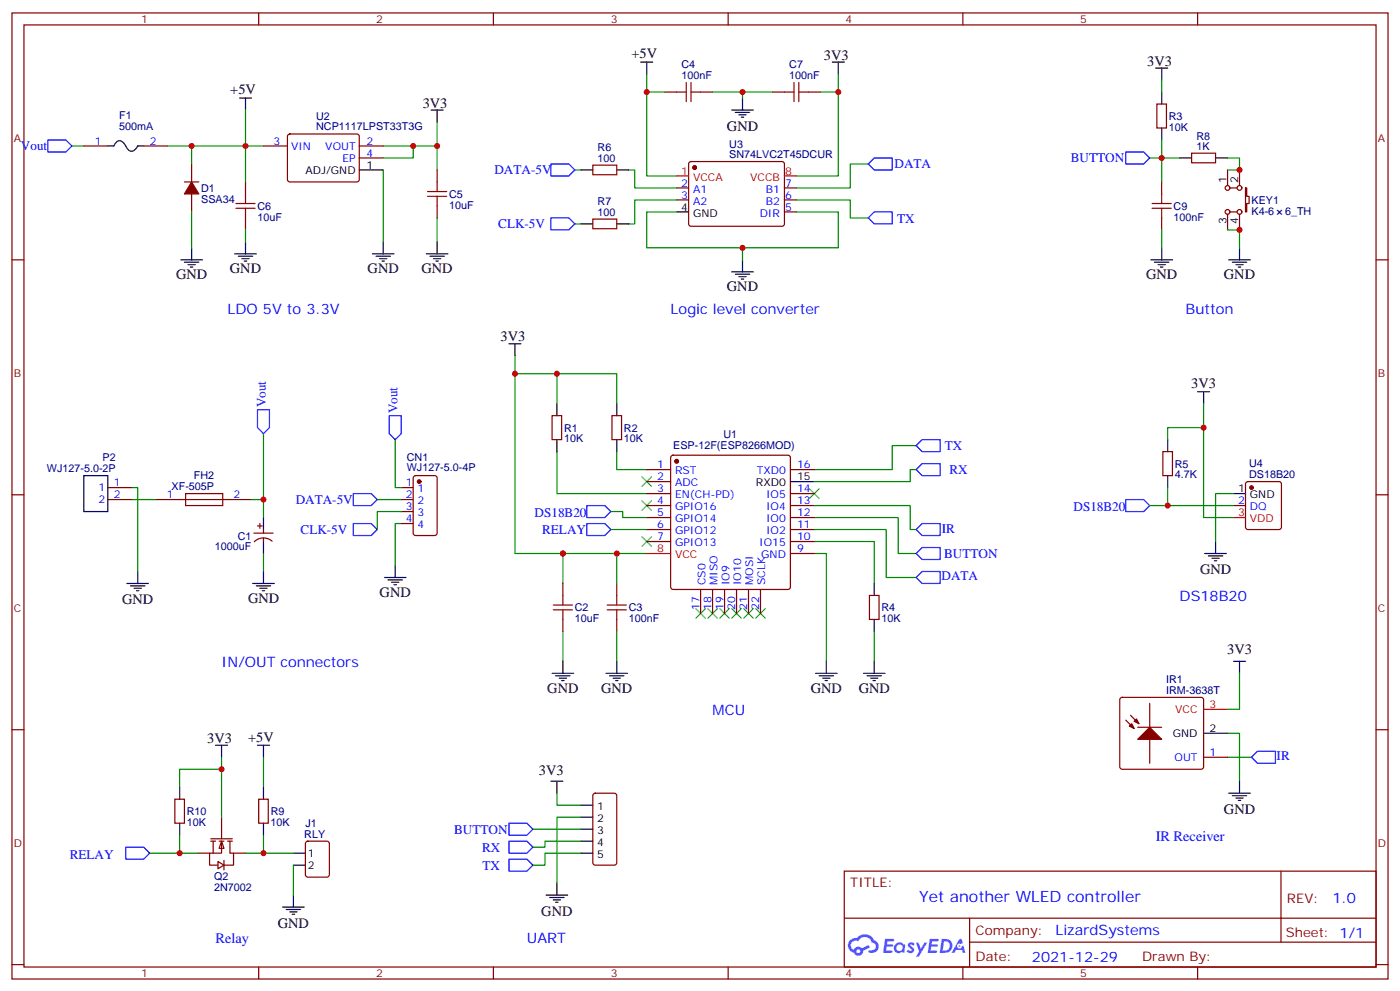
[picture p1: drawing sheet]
<svg xmlns="http://www.w3.org/2000/svg" width="412mm" height="292mm" viewBox="0 0 412 292" stroke-linecap="round" stroke-linejoin="round" font-family="sans-serif">
<g fill="none" stroke="#870000" stroke-width=".35">
<path d="M3.5 3.8h405.4v284.3h-405.4zM7.1 7.3h398.2v277.3h-398.2zM76.2 3.8v3.5M145.3 3.8v3.5M214.5 3.8v3.5M283.6 3.8v3.5M352.8 3.8v3.5M3.5 76.5h3.6M405.3 76.5h3.6M3.5 145.6h3.6M405.3 145.6h3.6M3.5 214.8h3.6"/>
<path d="M405.3 214.8h3.6M248.7 256.4h156.6v28.2h-156.6zM377.3 256.4v20.9M248.7 270.2h156.5M285.6 277.3h119.6M285.6 270.2v14.2M3.5 283.9h3.6M76.2 284.6v3.5M145.3 284.6v3.5M214.5 284.6v3.5M283.6 284.6v3.5M352.8 284.6v3.5"/>
<path d="M405.3 283.9h3.6"/>
</g>
<g fill="#5487ff">
<path d="M267.7 277.6a1.22 1.22 0 0 1 1.7 .2l-.4 .6a.47 .47 0 0 0-.3-.4 .47 .47 0 0 0-.5 .2l.1 .2a1.14 1.14 0 0 1 .8 1.8 1.14 1.14 0 0 1-1.9 0l-.2-.2 .5-.6 .7 .5a.29 .29 0 0 0 .3-.3 .29 .29 0 0 0-.2-.3 1.04 1.04 0 0 1-.6-1.7z"/>
<path d="M260.7 276.3h2.4l.3 .2-.2 .5-1.8 .1-.1 .8h1.5l.3 .4-.3 .4h-1.6l-.2 1.1h1.7l.2 .3-.2 .3-2.6 .1z"/>
<path d="M273.8 276.3h2.4l.3 .2-.1 .5-1.8 .1-.2 .8h1.6l.3 .4-.4 .4h-1.6l-.1 1.1h1.7l.2 .3-.2 .3-2.6 .1z"/>
<path d="M282.6 276.3h.7l.3 1.3-.6 .3a.69 .69 0 0 0-1 .3 .69 .69 0 0 0 .4 .9 .69 .69 0 0 0 .9-.6l.5-.2 .6 2.2h-.8l-.2-.9h-1.8l-.5 .9h-.8z"/>
<path d="M269.8 277.4h.8l.6 1.8 1.1-1.8h.9l-2.6 4.2h-.8l.9-1.5z"/>
<path d="M277.4 276.3l-.6 4.2h1.3a2.11 2.11 0 0 0 2.5-2.1 2.11 2.11 0 0 0-2.5-2.1zM278.1 277.1a1.39 1.39 0 0 1 1.7 1.4 1.39 1.39 0 0 1-1.8 1.3h-.3z"/>
<path d="M263.7 277.9a1.54 1.54 0 0 0-.1 2.2 1.54 1.54 0 0 0 2.2 .1l.6 .3 .3-2.3-.2-.3h-.4a1.49 1.49 0 0 0-2.4 0zM264 278.9a.94 .94 0 0 1 1.8 0 .94 .94 0 0 1-1.8 0z"/>
<path d="M250.4 276.7a2.18 2.18 0 0 0 1.1 3.7 1.44 1.44 0 0 0 1.6 .9 1.44 1.44 0 0 0 1.2-1.4l2-1.1-.5-.7-1.9 1a1.47 1.47 0 0 0-2.4 .4 1.39 1.39 0 0 1-.7-1.9 1.39 1.39 0 0 1 2-.5 2.12 2.12 0 0 1 2.2-1.3 2.12 2.12 0 0 1 1.9 1.7 1.14 1.14 0 0 1 1.1 1.4 1.14 1.14 0 0 1-1.7 .7 .43 .43 0 0 0-.5 .4 .43 .43 0 0 0 .4 .5 1.98 1.98 0 0 0 2.5-1.2 1.98 1.98 0 0 0-1.2-2.6 3.1 3.1 0 0 0-5.3-.6l-.9 .1zM252.3 280a.55 .55 0 0 1 1.1 0 .55 .55 0 0 1-1.1 0z"/>
<circle cx="282.6" cy="278.4" r=".26"/>
</g>
<g fill="none" stroke="#870000" stroke-width=".35">
<path d="M195.8 27.1h3.5M206.4 27.1h3.5M227.5 27.1h3.6M238.1 27.1h3.6M128.8 50v3.6M174.6 48.6h7.1v2.8h-7.1zM199.3 55.3h3.5M199.3 58.8h3.5M203.1 47.8l.5-.2h27l.5 .7-.1 17.9-.6 .4-27.1-.1-.5-.6v-17.6zM231.1 55.3h3.5M231.1 58.8h3.5M128.8 60.6v3.5"/>
<path d="M174.6 64.5h7.1v2.8h-7.1zM231.1 62.4h3.5M162.6 122.3h2.9v7.1h-2.9zM180.3 122.3h2.8v7.1h-2.8zM190.5 138.2h7.1M197.8 134.2l.5-.2h33.8l.5 .2 .2 .5v38.1l-.2 .5-.5 .2h-33.8l-.5-.2-.2-.5v-38.1zM232.8 138.2h7.1M342.5 132.9h2.9v7.1h-2.9zM31.7 147h7.1M31.7 143.5h7.1M45.9 147h28.2M54.7 145.3h10.9v3.5h-10.9z"/>
<path d="M74.8 156.9h5.6M75.8 154.8h1.5M76.6 154.1v1.4M77.6 155.9v1M77.6 158.3v1.1M80.1 159.3a3.8 3.8 0 0 0-5.2 .2M118.2 147h3.5M118.2 143.5h3.5M118.2 150.6h3.5M118.2 154.1h3.5M121.9 140.2l.5-.2h5.7l.6 .4 .1 16.5-.5 .7h-5.9l-.6-.4-.1-16.5zM190.5 141.7h7.1"/>
<path d="M190.5 145.3h7.1M190.5 148.8h7.1M190.5 152.3h7.1M190.5 155.9h7.1M190.5 159.4h7.1M232.8 145.3h7.1M232.8 148.8h7.1M232.8 152.3h7.1M232.8 155.9h7.1M232.8 159.4h7.1M363.4 148.8h3.5M367.1 142l.5-.3h9.2l.5 .3 .2 .5v12.7l-.3 .5-.4 .2h-9.2l-.5-.3-.2-.4v-12.7z"/>
<path d="M165.8 171.7v3.6M181.7 171.7v3.6M206.4 173.5v7.1M209.9 173.5v7.1M213.4 173.5v7.1M217 173.5v7.1M220.5 173.5v7.1M224 173.5v7.1M232.8 162.9h7.1M256.1 175.3h2.8v7h-2.8zM165.8 182.3v3.5M181.7 182.3v3.5"/>
<path d="M330.1 205.5l.5-.3h23.2l.5 .3 .2 .5v19.7l-.2 .5-.5 .2h-23.2l-.5-.2-.3-.5v-19.7zM331.6 211.9l2.5 2.5M333 210.5l2.5 2.5M335.1 214.1h7.1M338.7 207v7.1M338.7 217.6v7M354.5 222.9h7.1M90.2 247.8l.5-.2h5.6l.7 .4v9.5l-.4 .6-5.9 .1-.7-.5v-9.4z"/>
</g>
<g fill="none" stroke="#000" stroke-width=".35">
<path d="M245.2 18.3h3.5M246.9 18.3v3.5M127 32.4h3.5M128.8 32.4v3.5M215.5 32.4h6.4M216.6 33.1h4.2M217.7 33.8h2.1M218.4 34.5h.7M218.7 28.9v3.5M171.1 50h3.5M181.7 50h3.5M69.1 74.7h6.4"/>
<path d="M70.2 75.4h4.2M71.3 76.1h2.1M72 76.8h.7M72.3 71.2v3.5M109.7 74.7h6.4M110.8 75.4h4.2M111.8 76.1h2.1M112.5 76.8h.7M112.9 71.2v3.5M125.6 74.7h6.3M126.6 75.4h4.3M127.7 76.1h2.1"/>
<path d="M128.4 76.8h.7M128.8 71.2v3.5M171.1 65.9h3.5M181.7 65.9h3.5M199.3 62.4h3.5M218.7 76.5v3.5M361.9 76.5h6.4M363 77.2h4.2M364.1 77.9h2.1M364.8 78.6h.7M365.1 73v3.5M215.5 80h6.4"/>
<path d="M216.6 80.7h4.2M217.7 81.4h2.1M218.4 82.1h.7M149.9 101.2h3.6M151.7 101.2v3.5M164 118.8v3.5M181.7 118.8v3.5M352.8 115.3h3.5M354.5 115.3v3.5M24.7 140h7v10.6h-7zM164 129.4v3.5M181.7 129.4v3.5"/>
<path d="M344 129.4v3.5M344 140v3.5M77.6 152.3v3.6M77.6 159.4v3.5M232.8 141.7h7.1M358.1 159.4v3.5M363.4 145.3h3.5M37.4 171.7h6.3M38.5 172.4h4.2M39.5 173.1h2.1M40.2 173.8h.7M40.6 168.2v3.5"/>
<path d="M74.4 171.7h6.4M75.5 172.4h4.2M76.6 173.1h2.1M77.3 173.8h.7M77.6 168.2v3.5M113.2 170h6.4M114.3 170.7h4.2M115.4 171.4h2.1M116.1 172.1h.7M116.4 166.4v3.6M257.5 171.7v3.6M354.9 162.9h6.3"/>
<path d="M356 163.6h4.2M357 164.3h2.1M357.7 165h.7M162.6 198.2h6.4M163.7 198.9h4.2M164.7 199.6h2.2M165.8 194.7v3.5M178.5 198.2h6.4M179.6 198.9h4.2M180.6 199.6h2.1M181.7 194.7v3.5M240.2 198.2h6.4"/>
<path d="M241.3 198.9h4.2M242.4 199.6h2.1M243.4 194.7v3.5M254.4 198.2h6.3M255.4 198.9h4.2M256.5 199.6h2.1M257.5 182.3v3.5M257.5 194.7v3.5M363.4 194.7h3.5M365.1 194.7v3.5M165.5 200.3h.7M181.3 200.3h.7"/>
<path d="M243.1 200.3h.7M257.2 200.3h.7M354.5 215.8h7.1M162.3 229.9h3.5M164 229.9v3.6M361.9 233.5h6.4M363 234.2h4.2M364.1 234.9h2.1M364.8 235.6h.7M365.1 229.9v3.6M86.4 251.1h3.6M86.4 254.6h3.6"/>
<path d="M83.3 267h6.3M84.3 267.7h4.2M85.4 268.4h2.1M86.1 269.1h.7M86.4 263.5v3.5"/>
</g>
<g fill="none" stroke="#008700" stroke-width=".35">
<path d="M128.8 35.9v7.1h-15.9M190.5 21.8v30h8.8M190.5 27.1h5.3M209.9 27.1h8.8M227.5 27.1h-8.8v1.8M241.7 27.1h5.2M246.9 21.8v30h-12.3M72.3 43h5.3M128.8 43v7M169.3 50h1.8M185.2 50h1.8v5.3h12.3M199.3 58.8h-12.3v7.1h-1.8"/>
<path d="M234.6 58.8h15.9v5.3h5.3M255.8 48.3h-5.3v7h-15.9M128.8 64.1v7.1M169.3 65.9h1.8M199.3 62.4h-8.8v10.6h56.4v-10.6h-12.3M151.7 110h12.3v8.8M151.7 104.7v58.2h38.8M164 110h17.7v8.8M77.6 127.6v24.7M164 132.9v12.4h26.5M181.7 132.9v5.3h8.8M269.9 131.2h-7.1v7h-22.9"/>
<path d="M269.9 138.2h-1.8v3.5h-28.2M344 129.4v-3.5h10.5v26.4h8.9M38.8 143.5h1.8v24.7M38.8 147h7.1M111.1 147h7.1M118.2 154.1h-1.8v12.3M118.2 150.6h-7.1v5.3M179.9 150.6h3.5v1.7h7.1M179.9 155.9h10.6M239.9 159.4h17.6v12.3M239.9 152.3h24.7v10.6h5.3M239.9 155.9h21.2v14.1h8.8"/>
<path d="M239.9 148.8h28.2v7.1h1.8M338.7 148.8h24.7M363.4 145.3h-5.3v14.1M77.6 162.9v5.3M165.8 162.9v8.8M181.7 162.9v8.8M239.9 162.9h3.5v31.8M165.8 185.8v8.9M181.7 185.8v8.9M257.5 185.8v8.9M361.6 215.8h3.5v14.1M361.6 222.9h7.1"/>
<path d="M86.4 254.6v8.9"/>
</g>
<g fill="none" stroke="#00f" stroke-width=".35">
<path d="M162.3 48.3h5.3l1.7 1.7-1.7 1.8h-5.3zM255.8 48.3l1.7-1.8h5.3v3.5h-5.3zM331.6 44.7h5.3l1.8 1.8-1.8 1.8h-5.3zM162.3 64.1h5.3l1.7 1.8-1.7 1.8h-5.3zM269.9 138.2l1.7-1.7h5.3v3.5h-5.3zM271.6 129.4h5.3v3.5h-5.3l-1.7-1.7zM104.1 145.3h5.3l1.7 1.7-1.7 1.8h-5.3zM104.1 154.1h5.3l1.7 1.8-1.7 1.7h-5.3zM172.9 148.8h5.3l1.7 1.8-1.7 1.7h-5.3zM172.9 154.1h5.3l1.7 1.8-1.7 1.7h-5.3zM271.6 154.1h5.3v3.5h-5.3l-1.7-1.7zM331.6 147h5.3l1.8 1.8-1.8 1.8h-5.3z"/>
<path d="M271.6 168.2h5.3v3.5h-5.3l-1.7-1.7zM271.6 161.1h5.3v3.6h-5.3l-1.7-1.8zM368.7 222.9l1.7-1.8h5.3v3.5h-5.3zM37 249.3h5.3l1.8 1.8-1.8 1.8h-5.3zM149.9 252.9h5.3l1.8 1.7-1.8 1.8h-5.3zM149.9 247.6h5.3l1.8 1.7-1.8 1.8h-5.3z"/>
</g>
<g fill="none" stroke="#a10000" stroke-width=".35">
<path d="M199.3 27.1h2.8M202.1 24.3v5.6M203.6 24.3v5.6M203.6 27.1h2.8M231.1 27.1h2.8M233.9 24.3v5.6M235.3 27.1h2.8M235.3 24.3v5.6M125.9 57.8h5.7M125.9 56.4h5.7M128.8 53.6v2.8M128.8 57.8v2.8"/>
<path d="M163 179.5h5.6M163 178.1h5.6M165.8 175.3v2.8M165.8 179.5v2.8M178.9 179.5h5.6M178.9 178.1h5.6M181.7 175.3v2.8M181.7 179.5v2.8"/>
</g>
<g fill="none" stroke="#3c3" stroke-width=".35">
<path d="M189.1 158l2.8 2.8M189.1 147.4l2.8 2.8M189.1 140.3l2.8 2.9M191.9 158l-2.8 2.8M191.9 147.4l-2.8 2.8M191.9 140.3l-2.8 2.9M238.5 143.9l2.8 2.8M241.3 143.9l-2.8 2.8M205 179.1l2.8 2.9M207.8 179.1l-2.8 2.9M208.5 179.1l2.8 2.9M211.3 179.1l-2.8 2.9"/>
<path d="M212 179.1l2.8 2.9M214.8 179.1l-2.8 2.9M215.5 179.1l2.9 2.9M218.4 179.1l-2.9 2.9M219.1 179.1l2.8 2.9M221.9 179.1l-2.8 2.9M222.6 179.1l2.8 2.9M225.4 179.1l-2.8 2.9"/>
</g>
<g fill="#870000" stroke="#870000" stroke-width=".35">
<path d="M335.1 217.6l3.6-3.5 3.5 3.5z"/>
<path d="M332.7 213.7l.7-.7 .7 1.4z"/>
<path d="M334.1 212.3l.7-.7 .7 1.4z"/>
<circle cx="199.3" cy="135.7" r=".53"/>
<circle cx="368.7" cy="143.5" r=".53"/>
<circle cx="123.5" cy="141.7" r=".53"/>
<circle cx="204.6" cy="49.3" r=".53"/>
</g>
<path d="M199.3 51.8h3.5M231.1 51.8h3.5M363.4 152.3h3.5M190.5 162.9h7.1M354.5 208.8h7.1" fill="none" stroke="#f00" stroke-width=".35"/>
<g fill="#fff" stroke="#870000" stroke-width=".35">
<path d="M65.3 247.6l.7 2.1h-1.4z"/>
<path d="M64.2 253.6l1.8 1-1.8 1.1z"/>
</g>
<g fill="none" stroke="#870000" stroke-width=".35">
<path d="M84.9 39.6l.5-.2 20 .1 .4 .6v13l-.7 .5-20-.1-.4-.7v-12.7zM340.8 30.6h2.8v7.1h-2.8zM24.7 43h7M42.3 43h7.1M54.3 53.6h4.3M56.4 48.3v5.3M56.4 57.1v5.3M72.3 53.6v3.5M77.6 43h7.1M105.8 43h7.1M105.8 46.5h7.1M342.2 53.6v3.5"/>
<path d="M351 45.1h7.1v2.8h-7.1zM361.6 50v4.6M362.3 55.3h2.1M365.1 50v4.6M366.9 55.3h.3v2.5h.7v2.1h-.7v2.5h-.3zM72.3 64.1v3.6M342.2 64.1v3.6M361.6 63.1v4.6M362.3 62.4h2.1M365.1 63.1v4.6M51.5 235.2h2.8v7.1h-2.8zM76.2 235.2h2.8v7.1h-2.8z"/>
<path d="M174.9 233.7l.4-.2h5.7l.6 .4 .1 20-.5 .7h-5.9l-.6-.4-.1-20zM58.2 251.1h3.5M62.1 246.9h6.3M62.1 247.6h1.4M62.8 247.6v3.5M64.6 247.6h1.4M65.3 247.6v3.5h-3.6v3.5h2.5M65.3 240.5v6.4M66 253.2v2.8M67 247.6h1.4M67.7 247.6v3.5h1.1v3.5h-2.8M68.8 251.1h3.5"/>
<circle cx="361.6" cy="55.3" r=".71"/>
<circle cx="365.1" cy="55.3" r=".71"/>
<circle cx="361.6" cy="62.4" r=".71"/>
<circle cx="365.1" cy="62.4" r=".71"/>
</g>
<g fill="none" stroke="#008700" stroke-width=".35">
<path d="M72.3 32.4v21.2M342.2 23.6v3.5M21.2 43h3.5M49.4 43h7M72.3 43h-15.9v5.3M112.9 50v21.2M121.7 43v3.5h-8.8M338.7 46.5h8.8M342.2 41.2v12.4M361.6 46.5h3.5v3.5h-3.5M56.4 62.4v10.6M72.3 67.7v3.5"/>
<path d="M218.7 73v3.5M342.2 67.7v5.3M361.6 67.7h3.5v5.3M354.5 118.8v7.1M116.4 129.4v14.1h1.8M74.1 147h3.5M344 143.5v5.3M365.1 198.2v10.6h-3.5M65.3 226.4h-12.4v5.3M65.3 222.9v17.6M77.6 222.9v8.8M164 233.5v3.5h7.1"/>
<path d="M44.1 251.1h14.1M52.9 245.8v5.3M72.3 251.1h14.1M77.6 245.8v5.3M157 244.1h14.1M171.1 247.6h-10.6v1.7h-3.5M171.1 251.1h-10.6v3.5h-3.5M171.1 240.5h-7.1v19.4"/>
</g>
<g fill="none" stroke="#000" stroke-width=".35">
<path d="M188.7 18.3h3.6M190.5 18.3v3.5M70.6 28.9h3.5M72.3 28.9v3.5M340.4 20h3.6M342.2 20v3.6M342.2 27.1v3.5M342.2 37.7v3.5M31.7 43h1.8l.6-1a1.56 1.56 0 0 1 2.7 .6l.2 .3a2.13 2.13 0 0 0 2.2 1.5l1.4-1.4h1.7M105.8 50h7.1M347.5 46.5h3.5M358.1 46.5h3.5"/>
<path d="M53.3 76.5h6.3M54.3 77.2h4.3M55.4 77.9h2.1M56.1 78.6h.7M56.4 73v3.5M339 76.5h6.4M340.1 77.2h4.2M341.1 77.9h2.2M341.8 78.6h.7M342.2 73v3.5M63.5 219.4h3.5M65.3 219.4v3.5"/>
<path d="M75.8 219.4h3.6M77.6 219.4v3.5M52.9 231.7v3.5M77.6 231.7v3.5M171.1 237h3.5M52.9 242.3v3.5M77.6 242.3v3.5M164 259.9v3.6M171.1 240.5h3.5M171.1 244.1h3.5M171.1 247.6h3.5M171.1 251.1h3.5"/>
<path d="M160.9 263.5h6.3M161.9 264.2h4.3M163 264.9h2.1M163.7 265.6h.7"/>
</g>
<path d="M69.5 59.9h5.6M72.3 57.1v2.8M339.4 59.9h5.6M342.2 57.1v2.8M69.5 61.3h5.6M72.3 61.3v2.8M339.4 61.3h5.6M342.2 61.3v2.8" fill="none" stroke="#a10000" stroke-width=".35"/>
<path d="M14.1 41.2h5.3l1.8 1.8-1.8 1.7h-5.3zM255.8 64.1l1.7-1.7h5.3v3.5h-5.3zM75.8 120.6h3.6v5.3l-1.8 1.7-1.8-1.7zM114.7 122.3h3.5v5.3l-1.8 1.8-1.7-1.8zM149.9 242.3h5.3l1.8 1.8-1.8 1.7h-5.3z" fill="none" stroke="#00f" stroke-width=".35"/>
<path d="M56.4 53.6l2.2 3.5h-4.3z" fill="#870000" stroke="#870000" stroke-width=".35"/>
<g fill="#c00">
<circle cx="164" cy="110" r=".88"/>
<circle cx="151.7" cy="110" r=".88"/>
<circle cx="165.8" cy="162.9" r=".88"/>
<circle cx="181.7" cy="162.9" r=".88"/>
<circle cx="128.8" cy="43" r=".88"/>
<circle cx="190.5" cy="27.1" r=".88"/>
<circle cx="246.9" cy="27.1" r=".88"/>
<circle cx="218.7" cy="27.1" r=".88"/>
<circle cx="77.6" cy="251.1" r=".88"/>
<circle cx="344" cy="148.8" r=".88"/>
<circle cx="77.6" cy="147" r=".88"/>
<circle cx="365.1" cy="67.7" r=".88"/>
<circle cx="342.2" cy="46.5" r=".88"/>
<circle cx="365.1" cy="50" r=".88"/>
<circle cx="52.9" cy="251.1" r=".88"/>
<circle cx="65.3" cy="226.4" r=".88"/>
<circle cx="121.7" cy="43" r=".88"/>
<circle cx="72.3" cy="43" r=".88"/>
<circle cx="56.4" cy="43" r=".88"/>
<circle cx="218.7" cy="73" r=".88"/>
<circle cx="354.5" cy="125.9" r=".88"/>
</g>
<text font-size="4.6" fill="#00f" x="270.8" y="265.4">Yet another WLED controller</text>
<g font-size="4.2">
<text x="186" y="17.2">+5V</text>
<text x="242.7" y="17.6">3V3</text>
<text x="338" y="19.3">3V3</text>
<text x="67.8" y="27.8">+5V</text>
<text x="124.5" y="31.7">3V3</text>
<text x="214.1" y="38.5">GND</text>
<text x="51.9" y="82.1">GND</text>
<text x="67.7" y="80.4">GND</text>
<text x="108.3" y="80.4">GND</text>
<text x="124.2" y="80.4">GND</text>
<text x="337.6" y="82.1">GND</text>
<text x="360.5" y="82.1">GND</text>
<text x="214.1" y="85.7">GND</text>
<text x="147.5" y="100.5">3V3</text>
<text x="350.9" y="114.1">3V3</text>
<text x="353.5" y="169">GND</text>
<text x="36" y="177.8">GND</text>
<text x="73.1" y="177.4">GND</text>
<text x="111.8" y="175.6">GND</text>
<text x="361.5" y="192.6">3V3</text>
<text x="161.2" y="203.8">GND</text>
<text x="177.1" y="203.8">GND</text>
<text x="238.8" y="203.8">GND</text>
<text x="252.9" y="203.8">GND</text>
<text x="61" y="218.7">3V3</text>
<text x="73.1" y="218.3">+5V</text>
<text x="158.7" y="228.2">3V3</text>
<text x="360.5" y="239.5">GND</text>
<text x="159.5" y="269.6">GND</text>
<text x="81.8" y="273.1">GND</text>
</g>
<g font-size="4.2" fill="#00f">
<text x="67" y="92.4">LDO 5V to 3.3V</text>
<text x="197.6" y="92.4">Logic level converter</text>
<text x="349.2" y="92.4">Button</text>
<text x="347.5" y="177">DS18B20</text>
<text x="65.3" y="196.4">IN/OUT connectors</text>
<text x="209.9" y="210.5">MCU</text>
<text x="340.4" y="247.6">IR Receiver</text>
<text x="392.5" y="265.7">1.0</text>
<text x="310.9" y="275.2">LizardSystems</text>
<text x="63.5" y="277.6">Relay</text>
<text x="155.2" y="277.6">UART</text>
<text x="304" y="283">2021-12-29</text>
</g>
<g font-size="3.9" fill="#00f">
<text x="6.2" y="44.2">Vout</text>
<text x="315.4" y="47.8">BUTTON</text>
<text x="145.7" y="51.3">DATA-5V</text>
<text x="263.5" y="49.5">DATA</text>
<text x="264.3" y="65.6">TX</text>
<text x="146.8" y="67.2">CLK-5V</text>
<text x="78.3" y="119.9" transform="rotate(-90 78.3 119.9)">Vout</text>
<text x="117.1" y="121.6" transform="rotate(-90 117.1 121.6)">Vout</text>
<text x="278.3" y="132.4">TX</text>
<text x="279.7" y="139.5">RX</text>
<text x="87.1" y="148.3">DATA-5V</text>
<text x="157.5" y="152.2">DS18B20</text>
<text x="316.2" y="150.5">DS18B20</text>
<text x="88.5" y="157.1">CLK-5V</text>
<text x="159.7" y="157.2">RELAY</text>
<text x="277.4" y="156.9">IR</text>
<text x="278.1" y="164.1">BUTTON</text>
<text x="277.4" y="170.7">DATA</text>
<text x="376.1" y="223.8">IR</text>
<text x="133.8" y="245.3">BUTTON</text>
<text x="142" y="250.6">RX</text>
<text x="20.5" y="252.7">RELAY</text>
<text x="142.1" y="255.9">TX</text>
</g>
<g font-size="3.9" fill="#800">
<text x="250.5" y="261">TITLE:</text>
<text x="379.1" y="265.7">REV:</text>
<text x="287.4" y="275.2">Company:</text>
<text x="378.7" y="275.8">Sheet: 1/1</text>
<text x="287.4" y="282.9">Date:</text>
<text x="336.4" y="282.9">Drawn By:</text>
</g>
<g font-size="3.2" fill="#800">
<text x="41.6" y="6.8">1</text>
<text x="110.8" y="6.8">2</text>
<text x="179.9" y="6.8">3</text>
<text x="249.1" y="6.8">4</text>
<text x="318.2" y="6.8">5</text>
<text x="4.1" y="41.9">A</text>
<text x="405.9" y="41.9">A</text>
<text x="4.1" y="111.1">B</text>
<text x="405.9" y="111.1">B</text>
<text x="4.1" y="180.2">C</text>
<text x="405.9" y="180.2">C</text>
<text x="4.1" y="249.3">D</text>
<text x="405.9" y="249.3">D</text>
<text x="41.6" y="287.6">1</text>
<text x="110.8" y="287.6">2</text>
<text x="179.9" y="287.6">3</text>
<text x="249.1" y="287.6">4</text>
<text x="318.2" y="287.6">5</text>
</g>
<g font-size="3.2" fill="#000080">
<text x="200.7" y="23.2">100nF</text>
<text x="200.7" y="20">C4</text>
<text x="232.5" y="23.2">100nF</text>
<text x="232.5" y="20">C7</text>
<text x="35.1" y="35">F1</text>
<text x="93.1" y="35.3">U2</text>
<text x="344.3" y="35.3">R3</text>
<text x="35.1" y="38.2">500mA</text>
<text x="93.1" y="38.3">NCP1117LPST33T3G</text>
<text x="344.3" y="38.5">10K</text>
<text x="352.4" y="41.1">R8</text>
<text x="176.1" y="47.6">100</text>
<text x="176.1" y="44.4">R6</text>
<text x="214.8" y="46.5">SN74LVC2T45DCUR</text>
<text x="214.8" y="43.6">U3</text>
<text x="352.4" y="44">1K</text>
<text x="59.3" y="59.6">SSA34</text>
<text x="59.3" y="56.5">D1</text>
<text x="132.3" y="58.3">C5</text>
<text x="75.8" y="64.9">10uF</text>
<text x="75.9" y="61.8">C6</text>
<text x="132.3" y="61.4">10uF</text>
<text x="176.1" y="63.4">100</text>
<text x="176.1" y="60.3">R7</text>
<text x="345.7" y="64.9">100nF</text>
<text x="345.7" y="61.8">C9</text>
<text x="368.7" y="63.1">K4-6</text>
<text x="368.7" y="60">KEY1</text>
<text x="378.5" y="63.1">6_TH</text>
<text x="166.2" y="130.2">10K</text>
<text x="166.2" y="127">R1</text>
<text x="183.8" y="130.2">10K</text>
<text x="183.8" y="127">R2</text>
<text x="213.1" y="128.8">U1</text>
<text x="30.2" y="135.7">P2</text>
<text x="119.8" y="135.6">CN1</text>
<text x="198.3" y="132.3">ESP-12F(ESP8266MOD)</text>
<text x="346.1" y="137.6">R5</text>
<text x="368" y="137.4">U4</text>
<text x="13.8" y="138.9">WJ127-5.0-2P</text>
<text x="57.1" y="141.1">FH2</text>
<text x="119.8" y="138.7">WJ127-5.0-4P</text>
<text x="346.1" y="140.8">4.7K</text>
<text x="368" y="140.6">DS18B20</text>
<text x="50.6" y="144.2">XF-505P</text>
<text x="63.3" y="161.9">1000uF</text>
<text x="70" y="158.8">C1</text>
<text x="169.3" y="180">C2</text>
<text x="185.2" y="180">C3</text>
<text x="259.6" y="179.9">R4</text>
<text x="169.3" y="183.1">10uF</text>
<text x="185.2" y="183.1">100nF</text>
<text x="259.6" y="183.1">10K</text>
<text x="343.5" y="201">IR1</text>
<text x="343.5" y="204.2">IRM-3638T</text>
<text x="55" y="239.9">R10</text>
<text x="79.7" y="239.9">R9</text>
<text x="55" y="243.1">10K</text>
<text x="79.7" y="243.1">10K</text>
<text x="90" y="243.4">J1</text>
<text x="89.6" y="246.5">RLY</text>
<text x="63.1" y="262.2">2N7002</text>
<text x="63.1" y="259">Q2</text>
</g>
<g font-size="3.2" fill="#00f">
<text x="28" y="42.6">1</text>
<text x="44.1" y="42.6">2</text>
<text x="80.5" y="42.6">3</text>
<text x="85.7" y="44">VIN</text>
<text x="95.8" y="44">VOUT</text>
<text x="100.9" y="47.6">EP</text>
<text x="107.9" y="42.6">2</text>
<text x="107.9" y="46.1">4</text>
<text x="200.7" y="55">2</text>
<text x="200.7" y="58.5">3</text>
<text x="204.2" y="56.7">A1</text>
<text x="225.6" y="56.7">B1</text>
<text x="231.2" y="58.5">6</text>
<text x="231.2" y="55">7</text>
<text x="204.2" y="60.3">A2</text>
<text x="223.8" y="63.8">DIR</text>
<text x="225.6" y="60.3">B2</text>
<text x="231.2" y="62">5</text>
<text x="193.6" y="137.9">1</text>
<text x="234.8" y="137.9">16</text>
<text x="33.5" y="143.2">1</text>
<text x="119.5" y="143.2">1</text>
<text x="193.6" y="141.4">2</text>
<text x="198.9" y="139.6">RST</text>
<text x="198.9" y="143.2">ADC</text>
<text x="222.9" y="139.6">TXD0</text>
<text x="29" y="144.6">1</text>
<text x="29" y="148.1">2</text>
<text x="33.5" y="146.7">2</text>
<text x="49.1" y="146.7">1</text>
<text x="68.8" y="146.7">2</text>
<text x="119.5" y="146.7">2</text>
<text x="123" y="144.9">1</text>
<text x="123" y="148.4">2</text>
<text x="193.6" y="144.9">3</text>
<text x="193.6" y="148.4">4</text>
<text x="198.9" y="146.7">EN(CH-PD)</text>
<text x="225.7" y="146.7">IO5</text>
<text x="234.8" y="148.4">13</text>
<text x="234.8" y="144.9">14</text>
<text x="364.7" y="148.4">2</text>
<text x="119.5" y="150.2">3</text>
<text x="119.5" y="153.7">4</text>
<text x="123" y="152">3</text>
<text x="123" y="155.5">4</text>
<text x="193.6" y="152">5</text>
<text x="193.6" y="155.5">6</text>
<text x="198.9" y="150.2">GPIO16</text>
<text x="198.9" y="153.7">GPIO14</text>
<text x="225.7" y="153.7">IO0</text>
<text x="225.7" y="150.2">IO4</text>
<text x="234.8" y="155.5">11</text>
<text x="234.8" y="152">12</text>
<text x="368.2" y="150.2">DQ</text>
<text x="193.6" y="159">7</text>
<text x="198.9" y="157.3">GPIO12</text>
<text x="198.9" y="160.8">GPIO13</text>
<text x="223.7" y="160.8">IO15</text>
<text x="225.7" y="157.3">IO2</text>
<text x="234.8" y="159">10</text>
<text x="224.2" y="164.3">GND</text>
<text x="234.8" y="162.6">9</text>
<text x="207.8" y="172.2" transform="rotate(-90 207.8 172.2)">CS0</text>
<text x="211.3" y="172.2" transform="rotate(-90 211.3 172.2)">MISO</text>
<text x="214.8" y="172.2" transform="rotate(-90 214.8 172.2)">IO9</text>
<text x="218.4" y="172.2" transform="rotate(-90 218.4 172.2)">IO10</text>
<text x="221.9" y="172.2" transform="rotate(-90 221.9 172.2)">MOSI</text>
<text x="225.4" y="172.2" transform="rotate(-90 225.4 172.2)">SCLK</text>
<text x="206" y="179.5" transform="rotate(-90 206 179.5)">17</text>
<text x="209.5" y="179.5" transform="rotate(-90 209.5 179.5)">18</text>
<text x="213.1" y="179.5" transform="rotate(-90 213.1 179.5)">19</text>
<text x="216.6" y="179.5" transform="rotate(-90 216.6 179.5)">20</text>
<text x="220.1" y="179.5" transform="rotate(-90 220.1 179.5)">21</text>
<text x="223.7" y="179.5" transform="rotate(-90 223.7 179.5)">22</text>
<text x="346" y="223.9">OUT</text>
<text x="356.3" y="222.5">1</text>
</g>
<g font-size="3.2">
<text x="90" y="51.1">ADJ/GND</text>
<text x="107.9" y="49.7">1</text>
<text x="361.2" y="53.9" transform="rotate(-90 361.2 53.9)">1</text>
<text x="364.8" y="53.9" transform="rotate(-90 364.8 53.9)">2</text>
<text x="200.7" y="62">4</text>
<text x="204.2" y="63.8">GND</text>
<text x="361.2" y="65.8" transform="rotate(-90 361.2 65.8)">3</text>
<text x="364.8" y="65.8" transform="rotate(-90 364.8 65.8)">4</text>
<text x="222.7" y="143.2">RXD0</text>
<text x="234.8" y="141.4">15</text>
<text x="364.7" y="144.9">1</text>
<text x="368.2" y="146.7">GND</text>
<text x="356.3" y="215.5">2</text>
<text x="345.5" y="216.9">GND</text>
<text x="175.9" y="238.4">1</text>
<text x="175.9" y="241.9">2</text>
<text x="175.9" y="245.5">3</text>
<text x="175.9" y="249">4</text>
<text x="90.7" y="252.2">1</text>
<text x="90.7" y="255.7">2</text>
<text x="175.9" y="252.5">5</text>
</g>
<g font-size="3.2" fill="#f00">
<text x="200.7" y="51.4">1</text>
<text x="204.2" y="53.2">VCCA</text>
<text x="221" y="53.2">VCCB</text>
<text x="231.2" y="51.4">8</text>
<text x="364.7" y="152">3</text>
<text x="368.2" y="153.7">VDD</text>
<text x="193.6" y="162.6">8</text>
<text x="198.9" y="164.3">VCC</text>
<text x="346.2" y="209.8">VCC</text>
<text x="356.3" y="208.4">3</text>
</g>
</svg>
